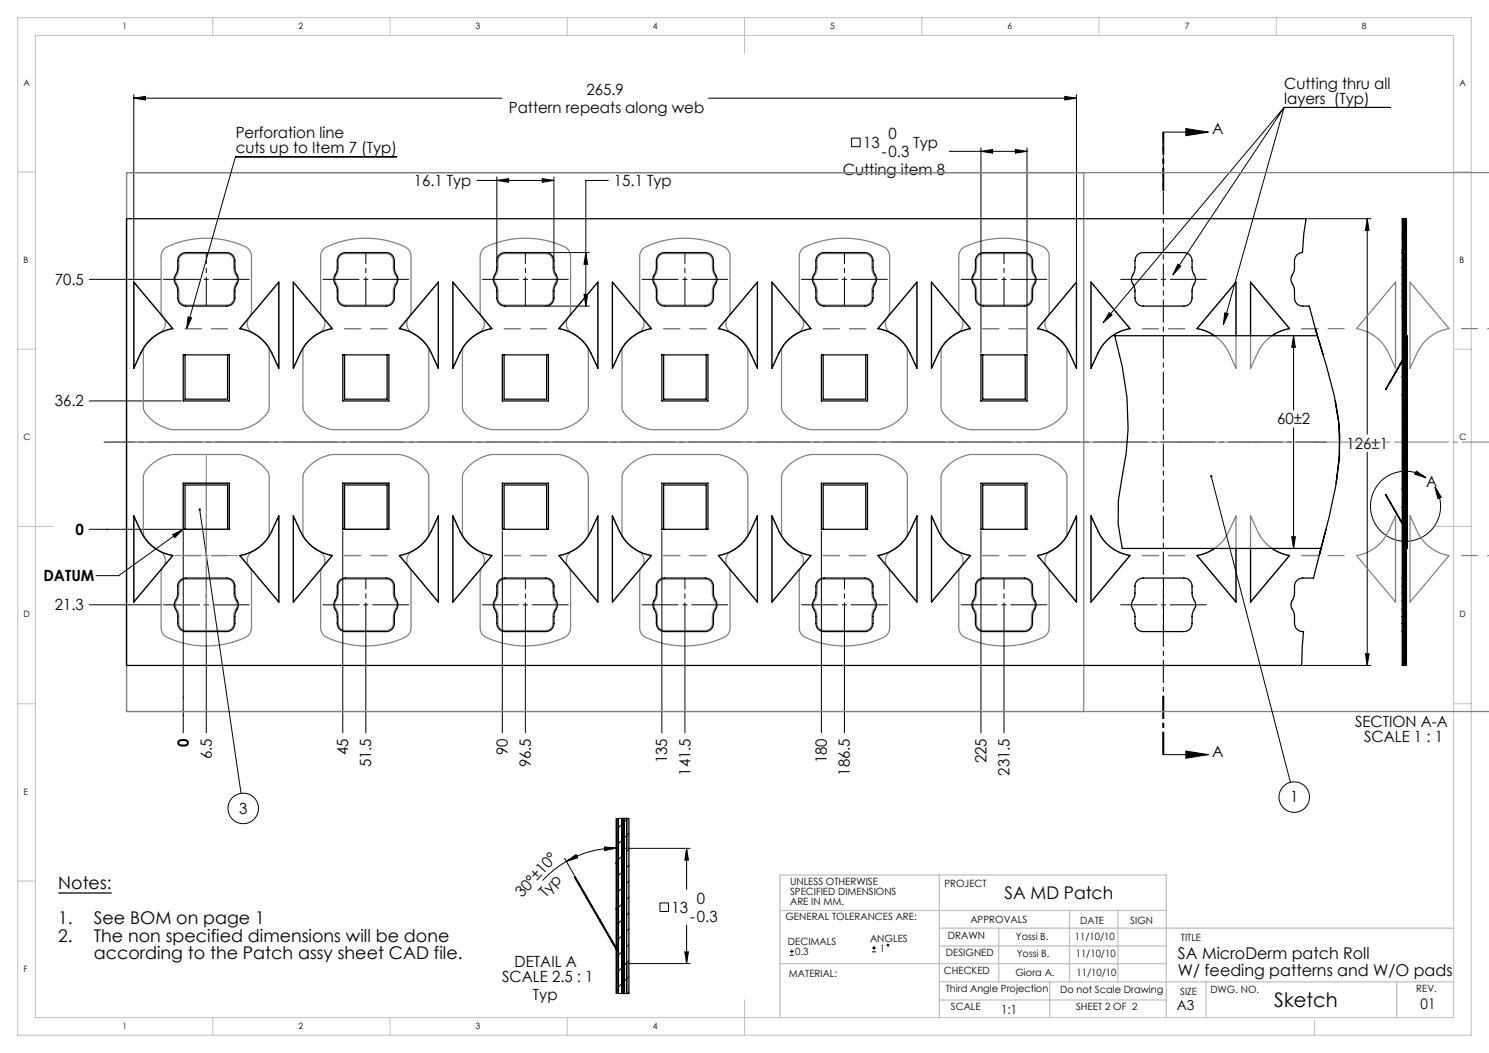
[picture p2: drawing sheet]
<svg xmlns="http://www.w3.org/2000/svg" width="420mm" height="297mm" viewBox="0 0 420 297" stroke-linecap="round" stroke-linejoin="round" font-family="sans-serif">
<g fill="none" stroke="#000" stroke-width=".28">
<path d="M37.7 27.7l3.3-.5v1zM37.7 26.7v52.4M37.7 27.7h103.8M199.8 27.7h103.8M240.2 39h2.4v2.4h-2.4zM300.3 27.2l3.3 .5-3.3 .5zM303.6 26.7v65.5M328.1 37.3h12.7M334.5 36.3l6.3 1-6.3 1zM362.2 30.3h30M362.2 30.3l-51 60.7M362.2 30.3l-17.1 61.3"/>
<path d="M362.2 30.3l-31.4 47.2M111.9 44.2h-45.5l-13.7 48.5M134.5 50.9h21.7M140.1 50.9l3.3-.5v1zM140.1 49.9v23.1M152.9 50.4l3.3 .5-3.3 .5zM156.2 49.9v23.1M171.6 50.9h-6.4v35.4M267.8 42.7h21.9M276.7 42.7l3.3-.5v1zM276.7 41.7v57.9M286.4 42.2l3.3 .5-3.3 .5z"/>
<path d="M289.7 41.7v57.9M25.2 78.8h20.4M154.4 71.2h11.8M165.2 71.2l.5 3.3h-1zM332.2 74.5l.9 .6-2.3 2.4zM368.9 61.7h17.8M385.7 61.7l.5 3.3h-1.1zM385.7 61.7v60.8M396.2 65.3l-.7 .7M396.2 69.8l-.7 .7M396.7 64.8l-.2 .2M396.7 69.3l-.2 .2"/>
<path d="M53.1 89.4l.9 .3-1.3 3zM154.4 86.3h11.8M164.7 83h1l-.5 3.3zM312.9 88.2l.8 .6-2.5 2.2zM345.5 88.2l.9 .3-1.3 3.1zM364.9 94.7l.5 3.3h-1zM364.9 94.7v21M395.6 92.8l-.1 .1M395.6 97.3l-.1 .1M396.2 87.8l-.7 .6M396.2 92.3l-.4 .4M396.7 87.2l-.2 .3"/>
<path d="M396.7 91.7l-.2 .3M397 96l-1.2 1.1M25.2 113.1h26M395.5 101.9l-.3 .3M395.6 115.3l-.1 .1M395.6 119.8l-.1 .1M396.3 114.5l-.5 .6M396.3 119l-.5 .6M396.5 101l-.7 .6M396.5 105.5l-.7 .6M396.5 109.9l-.7 .7M397 100.5l-.3 .2"/>
<path d="M397 104.9l-.3 .3M397 109.4l-.3 .3M397 113.9l-.5 .5M397 118.4l-.5 .5M341.7 134.4l22.3 86.3M364.9 120.7v34M385.7 127.5v60.2M395.6 124.2l-.1 .1M395.6 128.7l-.1 .1M395.6 133.2l-.1 .1M395.6 137.7l-.1 .1M396.3 123.5l-.5 .6"/>
<path d="M396.3 128l-.5 .6M396.3 132.5l-.5 .6M396.5 136.9l-.7 .7M397 122.9l-.5 .5M397 127.4l-.5 .5M397 131.9l-.5 .5M397 136.4l-.3 .2M399.5 132.9l2.7 1.9-3.1-1zM402.2 134.8a9.9 9.9 0 0 0-15.4 5.8 9.9 9.9 0 0 0 11.4 11.9 9.9 9.9 0 0 0 6.6-15.1M404.8 137.4l1.7 2.9-.9 .4zM25.2 149.3h26M48.7 150.8l3-1.5-2.4 2.3z"/>
<path d="M51.7 149.8v56.9M51.7 149.3l-18.2 13.1h-6.4M56.3 143.7l11.7 80.1M96.7 149.8v56.9M141.7 149.8v56.9M186.7 149.8v56.9M231.7 149.8v56.9M276.7 149.8v56.9M364.4 151.4h1l-.5 3.3zM392 141.4h-.1M395.3 147.1h-.1M395.6 151.2l-.1 .1"/>
<path d="M395.6 155.7l-.1 .1M396.2 159.6l-.7 .7M396.5 141.4l-.7 .6M396.5 145.9l-.7 .6M396.7 159.1l-.2 .2M397 140.9l-.3 .2M397 145.4l-.3 .2M397 149.9l-1.2 1.1M397 154.3l-1.2 1.2M25.2 170.6h20.4M58.2 178.4v28.3M103.2 178.4v28.3"/>
<path d="M148.2 178.4v28.3M193.2 178.4v28.3M238.2 178.4v28.3M283.2 178.4v28.3M395.6 178.1l-.1 .1M367.7 187.7h19M385.1 184.4h1.1l-.5 3.3zM396.2 182.1l-.7 .6M396.2 186.5l-.7 .7M396.7 181.5l-.2 .3M396.7 186l-.2 .3M328.1 212.8h12.7"/>
<path d="M334.5 211.8l6.3 1-6.3 1.1zM170.5 238.9l3.3 .3-3.3 .7zM173.8 239.2a28.1 28.1 0 0 0-14 3.8M174.1 230.9h-.3M174.1 233.9l-.3 .2M174.1 238.4l-.3 .2M175.9 230.8l-1.4 .1M175.9 232.1l-1.4 1.4M175.9 236.6l-1.4 1.4M176.1 230.8h1.3M177.1 230.8l-1 1M177.3 239.3h17.4"/>
<path d="M177.4 235l-1.3 1.3M177.4 239.5l-.6 .6M193.7 239.3l.5 3.3h-1zM193.7 239.3v11.6M159.3 242.1l2.7 4.8M159.8 243l2.7-2 .4 .9zM159.8 243l-3.9 2.7-2.8 2.7M163.3 249.1l-.2 .2M164.9 252l-.1 .1M174.1 242.8l-.3 .3M176.1 240.8l-1.6 1.6M176.1 245.3l-1.6 1.6"/>
<path d="M176.1 249.8l-1.6 1.6M176.1 254.2l-1.6 1.7M176.1 258.7l-1.6 1.7M177.4 244l-.6 .6M177.4 248.5l-.6 .6M177.4 253l-.6 .6M177.4 257.5l-.6 .6M186.2 254.7h2.4v2.4h-2.4zM173.2 266.2l-.2 .2M174.1 269.8l-.3 .2M174.1 274.3l-.3 .2M174.1 278.8l-.3 .2"/>
<path d="M176.1 263.2l-1.6 1.7M176.1 267.7l-1.6 1.7M176.6 271.8l-2.1 2.1M177.3 271.8h17.4M177.4 262l-.6 .6M177.4 266.4l-.6 .7M177.4 270.9l-.6 .7M177.4 275.4l-2.9 3M177.4 279.9l-.3 .3M193.2 268.5h1l-.5 3.3zM193.7 260.9v10.9M222.8 269.4h1.1"/>
<path d="M222.8 268.4h1.1M223.3 267.8v1.1M246 268.5h1.1M246 267.4h1.1M246.5 266.9v1M173.8 280.1l.3 .1M174.5 280.2h2.9"/>
<circle cx="68.6" cy="228" r="4.3"/>
<circle cx="365.1" cy="224.8" r="4.3"/>
<circle cx="250.5" cy="266.6" r=".27"/>
</g>
<g fill="none" stroke="#000" stroke-width=".35">
<path d="M37.7 79.6l11 13.1a12 12 0 0 0-9 6.8l-2 4.4zM50.8 71.9l.8-.5 .8-.2h11.5a2.3 2.3 0 0 1 2.3 2.3l.1 2.2 .3 1.3a2.84 2.84 0 0 1-.1 3.8l-.3 1.3a4.4 4.4 0 0 1-.3 3.2l-1.1 .9-.9 .1h-11.5a2.3 2.3 0 0 1-2.3-2.3v-2.2l-.3-1.3a2.84 2.84 0 0 1 .1-3.7l.2-1.3a4.4 4.4 0 0 1 .4-3.2zM78.6 79.6v24.3a18.3 18.3 0 0 0-5.6-8.9 12 12 0 0 0-5.4-2.3zM82.7 79.6l11 13.1a12 12 0 0 0-9 6.8l-2 4.4zM95.8 71.9l.8-.5 .8-.2h11.5a2.3 2.3 0 0 1 2.3 2.3l.1 2.2 .3 1.3a2.84 2.84 0 0 1-.1 3.8l-.3 1.3a4.4 4.4 0 0 1-.3 3.2l-1.1 .9-.9 .1h-11.5a2.3 2.3 0 0 1-2.3-2.3v-2.2l-.3-1.3a2.84 2.84 0 0 1 .1-3.7l.2-1.3a4.4 4.4 0 0 1 .4-3.2zM123.6 79.6v24.3a18.3 18.3 0 0 0-5.6-8.9 12 12 0 0 0-5.4-2.3zM127.7 79.6l11 13.1a12 12 0 0 0-9 6.8l-2 4.4zM140.8 71.9l.8-.5 .8-.2h11.5a2.3 2.3 0 0 1 2.3 2.3l.1 2.2 .3 1.3a2.84 2.84 0 0 1-.1 3.8l-.3 1.3a4.4 4.4 0 0 1-.3 3.2l-1.1 .9-.9 .1h-11.5a2.3 2.3 0 0 1-2.3-2.3v-2.2l-.3-1.3a2.84 2.84 0 0 1 .1-3.7l.2-1.3a4.4 4.4 0 0 1 .4-3.2zM168.6 79.6v24.3a18.3 18.3 0 0 0-5.6-8.9 12 12 0 0 0-5.4-2.3zM172.7 79.6l11 13.1a12 12 0 0 0-9 6.8l-2 4.4zM185.8 71.9l.8-.5 .8-.2h11.5a2.3 2.3 0 0 1 2.3 2.3l.1 2.2 .3 1.3a2.84 2.84 0 0 1-.1 3.8l-.3 1.3a4.4 4.4 0 0 1-.3 3.2l-1.1 .9-.9 .1h-11.5a2.3 2.3 0 0 1-2.3-2.3v-2.2l-.3-1.3a2.84 2.84 0 0 1 .1-3.7l.2-1.3a4.4 4.4 0 0 1 .4-3.2zM213.6 79.6v24.3a18.3 18.3 0 0 0-5.6-8.9 12 12 0 0 0-5.4-2.3z"/>
<path d="M217.7 79.6l11 13.1a12 12 0 0 0-9 6.8l-2 4.4zM230.8 71.9l.8-.5 .8-.2h11.5a2.3 2.3 0 0 1 2.3 2.3l.1 2.2 .3 1.3a2.84 2.84 0 0 1-.1 3.8l-.3 1.3a4.4 4.4 0 0 1-.3 3.2l-1.1 .9-.9 .1h-11.5a2.3 2.3 0 0 1-2.3-2.3v-2.2l-.3-1.3a2.84 2.84 0 0 1 .1-3.7l.2-1.3a4.4 4.4 0 0 1 .4-3.2zM258.6 79.6v24.3a18.3 18.3 0 0 0-5.6-8.9 12 12 0 0 0-5.4-2.3zM262.7 79.6l11 13.1a12 12 0 0 0-9 6.8l-2 4.4zM275.8 71.9l.8-.5 .8-.2h11.5a2.3 2.3 0 0 1 2.3 2.3l.1 2.2 .3 1.3a2.84 2.84 0 0 1-.1 3.8l-.3 1.3a4.4 4.4 0 0 1-.3 3.2l-1.1 .9-.9 .1h-11.5a2.3 2.3 0 0 1-2.3-2.3v-2.2l-.3-1.3a2.84 2.84 0 0 1 .1-3.7l.2-1.3a4.4 4.4 0 0 1 .4-3.2zM303.6 79.6v24.3a18.3 18.3 0 0 0-5.6-8.9 12 12 0 0 0-5.4-2.3zM307.7 79.6l11 13.1a12 12 0 0 0-9 6.8l-2 4.4zM320.8 71.9l.8-.5 .8-.2h11.5a2.3 2.3 0 0 1 2.3 2.3l.1 2.2 .3 1.3a2.84 2.84 0 0 1-.1 3.8l-.3 1.3a4.4 4.4 0 0 1-.3 3.2l-1.1 .9-.9 .1h-11.5a2.3 2.3 0 0 1-2.3-2.3v-2.2l-.3-1.3a2.84 2.84 0 0 1 .1-3.7l.2-1.3a4.4 4.4 0 0 1 .4-3.2zM395.5 71.2v2.3M395.5 75.5v2M395.5 77.5v2.6M395.5 71.2v-9.5h.7v9.5"/>
<path d="M395.5 71.2h.7M395.5 73.5v2M395.5 73.5h.7M395.5 75.5h.7M395.5 77.5h.7M395.6 61.7v44.5M395.8 61.7v126M396.2 71.2v2.3M396.2 75.5v2M396.2 77.5v2.6M396.2 73.5v2M396.5 71.2v2.3"/>
<path d="M396.5 75.5v2M396.5 77.5v2.6M396.5 71.2v-9.5h.2v9.5M396.5 71.2h.2M396.5 73.5h.2M396.5 75.5h.2M396.5 77.5h.2M396.5 73.5v2M396.7 71.2v2.3M396.7 75.5v2M396.7 77.5v2.6M396.7 73.5v2"/>
<path d="M342.6 94.7a12 12 0 0 0-5-2l11-13.1v15.1M352.7 94.7v-15.1l11 13.1a12 12 0 0 0-4.9 2M371 92.7l.6 2M371.6 94.7l2.5 8.4 2.2 8.4 1.4 8.4 .1 8.4-1 8.7-1.9 8.8-2.3 8.9M371.6 94.7h-57.2a78.4 78.4 0 0 1 2.1 39.7l-1 6.7-.1 6.8 1.1 6.8h56.1M395.5 84v2.3M395.5 80.1v2M395.5 86.3h.7M395.5 82.1v1.9M395.5 86.3v15.4M395.5 84h.7M395.5 82.1h.7"/>
<path d="M395.5 80.1h.7M395.6 92.7h.2M396.2 84v2.3M396.2 80.1v2M396.2 92.7h.1v64h-.1M396.2 82.1v1.9M396.2 86.3v76.7M396.3 93h.2M396.5 84v2.3M396.5 80.1v2M396.5 86.3h.2M396.5 84h.2"/>
<path d="M396.5 82.1h.2M396.5 80.1h.2M396.5 82.1v1.9M396.5 86.3v76.7M396.7 84v2.3M396.7 80.1v2M396.7 94.7h.3v60h-.3M396.7 82.1v1.9M396.7 86.3v76.7M51.7 100.1h13v13h-13zM52.2 100.1v12.5h12v-12.5M96.7 100.1h13v13h-13z"/>
<path d="M97.2 100.1v12.5h12v-12.5M141.7 100.1h13v13h-13zM142.2 100.1v12.5h12v-12.5M186.7 100.1h13v13h-13zM187.2 100.1v12.5h12v-12.5M231.7 100.1h13v13h-13zM232.2 100.1v12.5h12v-12.5M276.7 100.1h13v13h-13zM277.2 100.1v12.5h12v-12.5M373.2 100.1l-3.9-13.8a4.3 4.3 0 0 1-3.1-.3l-.7-.7a4.4 4.4 0 0 1-.4-3.2l-.3-1.6a2.84 2.84 0 0 1 .1-3.7l.2-1.3a4.5 4.5 0 0 1 .4-3.2l1-.9 .9-.2 .4-5.3 .6-4.2h-332.7v126h331.5l.5-9.6a2.32 2.32 0 0 1-2.6-2.3v-2.2l-.3-1.3a2.84 2.84 0 0 1 .1-3.7l.2-1.3a4.4 4.4 0 0 1 .4-3.2l.7-.7 .8-.3 3.5-.1 3.5-13.7M376.7 113.1a58.6 58.6 0 0 1 .2 23.2M392.1 107.6l-1.2 2.3 1.3-2.2"/>
<path d="M392.1 107.6l.1 .1M392.2 107.5l-.1 .1M392.2 107.5h.1M392.3 107.5l-.1 .2M393.6 105l-1.4 2.5M393.6 105l.1 .1M393.7 105.1l-1.4 2.4M393.7 104.8l-.1 .2M393.7 104.8h.1M393.8 104.8l-.1 .3M395 102.6l-1.3 2.2M395 102.6l.1 .1"/>
<path d="M395 102.5v.1M395 102.5l.1 .1M395.1 102.7l-1.3 2.1M395.1 102.6v.1M395.5 101.7l-.5 .8M395.5 101.7h.1M395.5 106.2v5.2M395.5 101.9v4.3M395.5 111.4v26.6M395.5 106.2h.1M395.5 111.4h.1M395.6 101.7l-.5 .9"/>
<path d="M395.6 106.2v5.2M395.6 111.4v26.6M396.3 112.6h.2M396.5 113.1h.2M396.5 100.1h.2M51.7 136.3h13v13h-13zM96.7 136.3h13v13h-13zM141.7 136.3h13v13h-13zM186.7 136.3h13v13h-13zM231.7 136.3h13v13h-13zM276.7 136.3h13v13h-13zM395.5 138v5.1"/>
<path d="M395.5 138h.1M395.6 138v5.1M396.3 136.8h.2M396.5 136.3h.2M37.7 145.5a18.3 18.3 0 0 0 5.7 8.9 12 12 0 0 0 5.3 2.3l-11 13.1zM52.2 149.3v-12.5h12v12.5M78.6 145.5v24.3l-11-13.1a12 12 0 0 0 9-6.8zM82.7 145.5a18.3 18.3 0 0 0 5.7 8.9 12 12 0 0 0 5.3 2.3l-11 13.1zM97.2 149.3v-12.5h12v12.5M123.6 145.5v24.3l-11-13.1a12 12 0 0 0 9-6.8zM127.7 145.5a18.3 18.3 0 0 0 5.7 8.9 12 12 0 0 0 5.3 2.3l-11 13.1zM142.2 149.3v-12.5h12v12.5"/>
<path d="M168.6 145.5v24.3l-11-13.1a12 12 0 0 0 9-6.8zM172.7 145.5a18.3 18.3 0 0 0 5.7 8.9 12 12 0 0 0 5.3 2.3l-11 13.1zM187.2 149.3v-12.5h12v12.5M213.6 145.5v24.3l-11-13.1a12 12 0 0 0 9-6.8zM217.7 145.5a18.3 18.3 0 0 0 5.7 8.9 12 12 0 0 0 5.3 2.3l-11 13.1zM232.2 149.3v-12.5h12v12.5M258.6 145.5v24.3l-11-13.1a12 12 0 0 0 9-6.8zM262.7 145.5a18.3 18.3 0 0 0 5.7 8.9 12 12 0 0 0 5.3 2.3l-11 13.1zM277.2 149.3v-12.5h12v12.5M303.6 145.5v24.3l-11-13.1a12 12 0 0 0 9-6.8zM307.7 145.5a18.3 18.3 0 0 0 5.7 8.9 12 12 0 0 0 5.3 2.3l-11 13.1zM342.6 154.7a12 12 0 0 1-5 2l11 13.1v-15.1"/>
<path d="M352.7 154.7v15.1l11-13.1a12 12 0 0 1-4.9-2M372.6 154.7l-.4 1.7M372.6 154.7l-.5 2M392.1 141.7l.1 .2M392.2 141.7l.1 .2M392.2 141.7l-1.3-2.2 1.2 2.2M392.2 141.7h-.1M392.2 141.9l1.4 2.4M392.3 141.9l1.4 2.4M392.3 141.9h-.1M393.6 144.3l.1 .3M393.7 144.3l.1 .3"/>
<path d="M393.7 144.3h-.1M393.7 144.6l1.3 2.2M393.8 144.6l1.3 2.1M393.8 144.6h-.1M395 146.8h.1M395 146.8l.5 .9v15.3M395.1 146.7v.1M395.1 146.7l-.1 .1M395.1 146.8l.5 .9M395.1 146.8h-.1M395.5 143.1v4.4M395.5 143.1h.1"/>
<path d="M395.6 143.1v44.6M395.6 156.7h.2M396.3 156.4h.2M396.5 149.3h.2M50.8 163.7l.8-.5 .8-.2h11.5a2.3 2.3 0 0 1 2.3 2.3l.1 2.2 .3 1.3a2.84 2.84 0 0 1-.1 3.8l-.3 1.3a4.4 4.4 0 0 1-.3 3.2l-.7 .7-1.3 .3h-11.5a2.3 2.3 0 0 1-2.3-2.3v-2.2l-.3-1.3a2.84 2.84 0 0 1 .1-3.7l.2-1.3a4.4 4.4 0 0 1 .4-3.2zM95.8 163.7l.8-.5 .8-.2h11.5a2.3 2.3 0 0 1 2.3 2.3l.1 2.2 .3 1.3a2.84 2.84 0 0 1-.1 3.8l-.3 1.3a4.4 4.4 0 0 1-.3 3.2l-.7 .7-1.3 .3h-11.5a2.3 2.3 0 0 1-2.3-2.3v-2.2l-.3-1.3a2.84 2.84 0 0 1 .1-3.7l.2-1.3a4.4 4.4 0 0 1 .4-3.2zM140.8 163.7l.8-.5 .8-.2h11.5a2.3 2.3 0 0 1 2.3 2.3l.1 2.2 .3 1.3a2.84 2.84 0 0 1-.1 3.8l-.3 1.3a4.4 4.4 0 0 1-.3 3.2l-.7 .7-1.3 .3h-11.5a2.3 2.3 0 0 1-2.3-2.3v-2.2l-.3-1.3a2.84 2.84 0 0 1 .1-3.7l.2-1.3a4.4 4.4 0 0 1 .4-3.2zM185.8 163.7l.8-.5 .8-.2h11.5a2.3 2.3 0 0 1 2.3 2.3l.1 2.2 .3 1.3a2.84 2.84 0 0 1-.1 3.8l-.3 1.3a4.4 4.4 0 0 1-.3 3.2l-.7 .7-1.3 .3h-11.5a2.3 2.3 0 0 1-2.3-2.3v-2.2l-.3-1.3a2.84 2.84 0 0 1 .1-3.7l.2-1.3a4.4 4.4 0 0 1 .4-3.2zM230.8 163.7l.8-.5 .8-.2h11.5a2.3 2.3 0 0 1 2.3 2.3l.1 2.2 .3 1.3a2.84 2.84 0 0 1-.1 3.8l-.3 1.3a4.4 4.4 0 0 1-.3 3.2l-.7 .7-1.3 .3h-11.5a2.3 2.3 0 0 1-2.3-2.3v-2.2l-.3-1.3a2.84 2.84 0 0 1 .1-3.7l.2-1.3a4.4 4.4 0 0 1 .4-3.2zM275.8 163.7l.8-.5 .8-.2h11.5a2.3 2.3 0 0 1 2.3 2.3l.1 2.2 .3 1.3a2.84 2.84 0 0 1-.1 3.8l-.3 1.3a4.4 4.4 0 0 1-.3 3.2l-.7 .7-1.3 .3h-11.5a2.3 2.3 0 0 1-2.3-2.3v-2.2l-.3-1.3a2.84 2.84 0 0 1 .1-3.7l.2-1.3a4.4 4.4 0 0 1 .4-3.2zM320.8 163.7l.8-.5 .8-.2h11.5a2.3 2.3 0 0 1 2.3 2.3l.1 2.2 .3 1.3a2.84 2.84 0 0 1-.1 3.8l-.3 1.3a4.4 4.4 0 0 1-.3 3.2l-.7 .7-1.3 .3h-11.5a2.3 2.3 0 0 1-2.3-2.3v-2.2l-.3-1.3a2.84 2.84 0 0 1 .1-3.7l.2-1.3a4.4 4.4 0 0 1 .4-3.2zM395.5 163v2.3"/>
<path d="M395.5 175.8v2.3M395.5 171.9v2M395.5 167.3v2M395.5 169.3v2.6M395.5 178.1v9.6h.7v-9.6M395.5 178.1h.7M395.5 163h.7M395.5 165.3v2M395.5 173.9v1.9M395.5 165.3h.7M395.5 175.8h.7M395.5 173.9h.7"/>
<path d="M395.5 171.9h.7M395.5 169.3h.7M395.5 167.3h.7M396.2 163v2.3M396.2 175.8v2.3M396.2 171.9v2M396.2 167.3v2M396.2 169.3v2.6M396.2 165.3v2M396.2 173.9v1.9M396.5 175.8v2.3M396.5 163v2.3"/>
<path d="M396.5 171.9v2M396.5 167.3v2M396.5 169.3v2.6M396.5 178.1v9.6h.2v-9.6M396.5 178.1h.2M396.5 163h.2M396.5 165.3h.2M396.5 175.8h.2M396.5 173.9h.2M396.5 171.9h.2M396.5 169.3h.2M396.5 167.3h.2"/>
<path d="M396.5 165.3v2M396.5 173.9v1.9M396.7 175.8v2.3M396.7 163v2.3M396.7 171.9v2M396.7 167.3v2M396.7 169.3v2.6M396.7 165.3v2M396.7 173.9v1.9M173.8 230.9v12.6M174.1 230.9v12.6M174.5 230.9v49.3"/>
<path d="M175.5 230.8v49.4M175.9 230.8v49.4M176.1 230.8v49.4M176.1 239.3h.7M176.8 230.8v49.4M177.4 230.8v49.4M16.4 251.9h15.1M165.2 252.9l.2 .4M165.4 252.8l.3 .4M165.4 252.8l-3.1-5.5-.2 .2 3.1 5.4M165.4 252.8l-.2 .1M165.4 253.3l3.5 6.1"/>
<path d="M165.7 253.2l3.5 6.1M165.7 253.2l-.3 .1M168.9 259.4l.4 .7M169.2 259.3l.4 .7M169.2 259.3l-.3 .1M169.6 260l3.1 5.4M169.6 260l-.3 .1M173.8 243.5v12.9M173.8 256.4v10.9M173.8 256.4h.3M173.8 243.5h.3M174.1 243.5v12.9"/>
<path d="M174.1 256.4v23.8M175.9 240.5h.2M169.3 260.1l3.2 5.4M172.5 265.5l.1 .2M172.6 265.7l1.2 2.2v12.2M172.7 265.4l.1 .1M172.7 265.4l-.2 .1M172.8 265.5l1.3 2.4M172.8 265.5l-.2 .2M176.1 271.8h.7"/>
</g>
<g fill="none" stroke="#808080" stroke-width=".35">
<path d="M305.7 48.7v152M420 48.7h-384.3v152h384.3M37.7 79.6l11 13.1a12 12 0 0 0-9 6.8l-2 4.4zM46.3 70.2a25 25 0 0 1 23.8 0l.6 .8 .2 1.3v15.4l-.1 .9a4 4 0 0 0-.9 3.7l.7 1a14.4 14.4 0 0 1 5.1 4.7l.2 1.1v15.9a8.6 8.6 0 0 1-5.3 5.3l-3 .9h-18.9a11 11 0 0 1-8.2-5.7v-16.6a8.4 8.4 0 0 1 4.8-5.1 3.2 3.2 0 0 0 .4-5l-.3-1.1v-15.4l.3-1.3zM51 72.2l.6-.5 .8-.2 12.2 .1 .8 .6 .4 .7 .2 2.9 .2 1.1a2.79 2.79 0 0 1 0 3.8l-.4 4.2-.7 .8-1.2 .3h-11.5l-.8-.1-.6-.5-.5-.7-.1-2.9-.2-1.1a2.79 2.79 0 0 1 0-3.8l.2-1.1 .1-2.7zM78.6 79.6v24.3l-2-4.4a12 12 0 0 0-9-6.8zM82.7 79.6l11 13.1a12 12 0 0 0-9 6.8l-2 4.4zM91.3 70.2a25 25 0 0 1 23.8 0l.6 .8 .2 1.3v15.4l-.1 .9a4 4 0 0 0-.9 3.7l.7 1a14.4 14.4 0 0 1 5.1 4.7l.2 1.1v15.9a8.6 8.6 0 0 1-5.3 5.3l-3 .9h-18.9a11 11 0 0 1-8.2-5.7v-16.6a8.4 8.4 0 0 1 4.8-5.1 3.2 3.2 0 0 0 .4-5l-.3-1.1v-15.4l.2-1zM96 72.2l.6-.5 .8-.2 12.2 .1 .8 .6 .4 .7 .2 2.9 .2 1.1a2.79 2.79 0 0 1 0 3.8l-.4 4.2-.7 .8-1.2 .3h-11.5l-.8-.1-.6-.5-.5-.7-.1-2.9-.2-1.1a2.79 2.79 0 0 1 0-3.8l.2-1.1 .1-2.7zM123.6 79.6v24.3l-2-4.4a12 12 0 0 0-9-6.8zM127.7 79.6l11 13.1a12 12 0 0 0-9 6.8l-2 4.4zM136.3 70.2a25 25 0 0 1 23.8 0l.6 .8 .2 1.3v15.4l-.1 .9a4 4 0 0 0-.9 3.7l.7 1a14.4 14.4 0 0 1 5.1 4.7l.2 1.1v15.9a8.6 8.6 0 0 1-5.3 5.3l-3 .9h-18.9a11 11 0 0 1-8.2-5.7v-16.6a8.4 8.4 0 0 1 4.8-5.1 3.2 3.2 0 0 0 .4-5l-.3-1.1v-15.4l.2-1z"/>
<path d="M141 72.2l.6-.5 .8-.2 12.2 .1 .8 .6 .4 .7 .2 2.9 .2 1.1a2.79 2.79 0 0 1 0 3.8l-.4 4.2-.7 .8-1.2 .3h-11.5l-.8-.1-.6-.5-.5-.7-.1-2.9-.2-1.1a2.79 2.79 0 0 1 0-3.8l.2-1.1 .1-2.7zM168.6 79.6v24.3l-2-4.4a12 12 0 0 0-9-6.8zM172.7 79.6l11 13.1a12 12 0 0 0-9 6.8l-2 4.4zM181.3 70.2a25 25 0 0 1 23.8 0l.7 1.1 .1 1v15.4l-.1 .9a4 4 0 0 0-.9 3.7l.7 1a14.4 14.4 0 0 1 5.1 4.7l.2 1.1v15.9a8.6 8.6 0 0 1-5.3 5.3l-3 .9h-18.9a11 11 0 0 1-8.2-5.7v-16.6a8.4 8.4 0 0 1 4.8-5.1 3.2 3.2 0 0 0 .4-5l-.3-1.1v-15.4l.3-1.3zM186 72.2l.6-.5 .8-.2 12.2 .1 .8 .6 .4 .7 .2 2.9 .2 1.1a2.79 2.79 0 0 1 0 3.8l-.4 4.2-.7 .8-1.2 .3h-11.5l-.8-.1-.6-.5-.5-.7-.1-2.9-.2-1.1a2.79 2.79 0 0 1 0-3.8l.2-1.1 .1-2.7zM213.6 79.6v24.3l-2-4.4a12 12 0 0 0-9-6.8zM217.7 79.6l11 13.1a12 12 0 0 0-9 6.8l-2 4.4zM226.3 70.2a25 25 0 0 1 23.8 0l.7 1.1 .1 1v15.4l-.1 .9a4 4 0 0 0-.9 3.7l.7 1a14.4 14.4 0 0 1 5.1 4.7l.2 1.1v15.9a8.6 8.6 0 0 1-5.3 5.3l-3 .9h-18.9a11 11 0 0 1-8.2-5.7v-16.6a8.4 8.4 0 0 1 4.8-5.1 3.2 3.2 0 0 0 .4-5l-.3-1.1v-15.4l.3-1.3zM231 72.2l.6-.5 .8-.2 12.2 .1 .8 .6 .4 .7 .2 2.9 .2 1.1a2.79 2.79 0 0 1 0 3.8l-.4 4.2-.7 .8-1.2 .3h-11.5l-.8-.1-.6-.5-.5-.7-.1-2.9-.2-1.1a2.79 2.79 0 0 1 0-3.8l.2-1.1 .1-2.7zM258.6 79.6v24.3l-2-4.4a12 12 0 0 0-9-6.8zM262.7 79.6l11 13.1a12 12 0 0 0-9 6.8l-2 4.4zM271.3 70.2a25 25 0 0 1 23.8 0l.7 1.1 .1 1v15.4l-.1 .9a4 4 0 0 0-.9 3.7l.7 1a14.4 14.4 0 0 1 5.1 4.7l.2 1.1v15.9a8.6 8.6 0 0 1-5.3 5.3l-3 .9h-18.9a11 11 0 0 1-8.2-5.7v-16.6a8.4 8.4 0 0 1 4.8-5.1 3.2 3.2 0 0 0 .4-5l-.3-1.1v-15.4l.3-1.3z"/>
<path d="M276 72.2l.6-.5 .8-.2 12.2 .1 .8 .6 .4 .7 .2 2.9 .2 1.1a2.79 2.79 0 0 1 0 3.8l-.4 4.2-.9 .9-1 .2h-11.5l-.8-.1-.6-.5-.5-.7-.1-2.9-.2-1.1a2.79 2.79 0 0 1 0-3.8l.2-1.1 .1-2.7zM303.6 79.6v24.3l-2-4.4a12 12 0 0 0-9-6.8zM307.7 79.6l11 13.1a12 12 0 0 0-9 6.8l-2 4.4zM348.6 79.6v24.3l-2-4.4a12 12 0 0 0-9-6.8zM352.7 79.6l11 13.1a12 12 0 0 0-9 6.8l-2 4.4zM393.6 79.6v24.3l-2-4.4a12 12 0 0 0-9-6.8zM397.7 79.6l11 13.1a12 12 0 0 0-9 6.8l-2 4.4zM52.2 92.7h4.5M59.6 92.7h4.5M97.2 92.7h4.5M104.6 92.7h4.5M142.2 92.7h4.5"/>
<path d="M149.6 92.7h4.5M187.2 92.7h4.5M194.6 92.7h4.5M232.2 92.7h4.5M239.6 92.7h4.5M277.2 92.7h4.5M284.6 92.7h4.5M322.2 92.7h4.5M329.6 92.7h4.5M367.2 92.7h4.5M374.6 92.7h4.5M412.2 92.7h4.5"/>
<path d="M419.6 92.7h.4M42 131.7l1.6-1.4 1.7-1 3.4-1.1h18.9a11 11 0 0 1 8.3 5.7v16.6a8.4 8.4 0 0 1-4.8 5.1 3.2 3.2 0 0 0-.4 4.9l.2 1.2v15.4l-.4 1.5a4.9 4.9 0 0 1-3.3 2 25.4 25.4 0 0 1-20.9-1.4l-.6-.9-.3-1.2v-15.4l.2-.9a4 4 0 0 0 .9-3.7l-.7-1.1a14.4 14.4 0 0 1-5.1-4.6l-.3-1.2 .1-15.8 .4-1.4zM51.7 136.3h13v13h-13zM87 131.7l1.6-1.4 1.7-1 3.4-1.1h18.9a11 11 0 0 1 8.3 5.7v16.6a8.4 8.4 0 0 1-4.8 5.1 3.2 3.2 0 0 0-.4 4.9l.2 1.2v15.4l-.4 1.5a4.9 4.9 0 0 1-3.3 2 25.4 25.4 0 0 1-20.9-1.4l-.7-1.1-.2-1v-15.4l.2-.9a4 4 0 0 0 .9-3.7l-.7-1.1a14.4 14.4 0 0 1-5.1-4.6l-.3-1.2 .1-15.8 .4-1.4zM96.7 136.3h13v13h-13zM132 131.7l1.6-1.4 1.7-1 3.4-1.1h18.9a11 11 0 0 1 8.3 5.7v16.6a8.4 8.4 0 0 1-4.8 5.1 3.2 3.2 0 0 0-.4 4.9l.2 1.2v15.4l-.4 1.5a4.9 4.9 0 0 1-3.3 2 25.4 25.4 0 0 1-20.9-1.4l-.7-1.1-.2-1v-15.4l.2-.9a4 4 0 0 0 .9-3.7l-.7-1.1a14.4 14.4 0 0 1-5.1-4.6l-.3-1.2 .1-15.8 .4-1.4zM177 131.7l1.6-1.4 1.7-1 3.4-1.1h18.9a11 11 0 0 1 8.3 5.7v16.6a8.4 8.4 0 0 1-4.8 5.1 3.2 3.2 0 0 0-.4 4.9l.2 1.2v15.4l-.4 1.5a4.9 4.9 0 0 1-3.3 2 25.4 25.4 0 0 1-20.9-1.4l-.6-.9-.3-1.2v-15.4l.2-.9a4 4 0 0 0 .9-3.7l-.7-1.1a14.4 14.4 0 0 1-5.1-4.6l-.3-1.2 .1-15.8 .4-1.4zM222 131.7l1.6-1.4 1.7-1 3.4-1.1h18.9a11 11 0 0 1 8.3 5.7v16.6a8.4 8.4 0 0 1-4.8 5.1 3.2 3.2 0 0 0-.4 4.9l.2 1.2v15.4l-.4 1.5a4.9 4.9 0 0 1-3.3 2 25.4 25.4 0 0 1-20.9-1.4l-.6-.9-.3-1.2v-15.4l.2-.9a4 4 0 0 0 .9-3.7l-.7-1.1a14.4 14.4 0 0 1-5.1-4.6l-.3-1.2 .1-15.8 .4-1.4zM267 131.7l1.6-1.4 1.7-1 3.4-1.1h18.9a11 11 0 0 1 8.3 5.7v16.6a8.4 8.4 0 0 1-4.8 5.1 3.2 3.2 0 0 0-.4 4.9l.2 1.2v15.4l-.4 1.5a4.9 4.9 0 0 1-3.3 2 25.4 25.4 0 0 1-20.9-1.4l-.6-.9-.3-1.2v-15.4l.2-.9a4 4 0 0 0 .9-3.7l-.7-1.1a14.4 14.4 0 0 1-5.1-4.6l-.3-1.2 .1-15.8 .4-1.4zM37.7 145.5l2 4.4a12 12 0 0 0 9 6.8l-11 13.1zM52.2 156.7h4.5M59.6 156.7h4.5"/>
<path d="M78.6 145.5v24.3l-11-13.1a12 12 0 0 0 9-6.8zM82.7 145.5l2 4.4a12 12 0 0 0 9 6.8l-11 13.1zM97.2 156.7h4.5M104.6 156.7h4.5M123.6 145.5v24.3l-11-13.1a12 12 0 0 0 9-6.8zM127.7 145.5l2 4.4a12 12 0 0 0 9 6.8l-11 13.1zM142.2 156.7h4.5M149.6 156.7h4.5M168.6 145.5v24.3l-11-13.1a12 12 0 0 0 9-6.8zM172.7 145.5l2 4.4a12 12 0 0 0 9 6.8l-11 13.1zM187.2 156.7h4.5M194.6 156.7h4.5"/>
<path d="M213.6 145.5v24.3l-11-13.1a12 12 0 0 0 9-6.8zM217.7 145.5l2 4.4a12 12 0 0 0 9 6.8l-11 13.1zM232.2 156.7h4.5M239.6 156.7h4.5M258.6 145.5v24.3l-11-13.1a12 12 0 0 0 9-6.8zM262.7 145.5l2 4.4a12 12 0 0 0 9 6.8l-11 13.1zM277.2 156.7h4.5M284.6 156.7h4.5M303.6 145.5v24.3l-11-13.1a12 12 0 0 0 9-6.8zM307.7 145.5l2 4.4a12 12 0 0 0 9 6.8l-11 13.1zM322.2 156.7h4.5M329.6 156.7h4.5"/>
<path d="M348.6 145.5v24.3l-11-13.1a12 12 0 0 0 9-6.8zM352.7 145.5l2 4.4a12 12 0 0 0 9 6.8l-11 13.1zM367.2 156.7h4.5M374.6 156.7h4.5M393.6 145.5v24.3l-11-13.1a12 12 0 0 0 9-6.8zM397.7 145.5l2 4.4a12 12 0 0 0 9 6.8l-11 13.1zM412.2 156.7h4.5M419.6 156.7h.4M51.1 163.9l1.3-.6 12.2 .1 .7 .5 .5 .8 .2 2.9 .2 1.1a2.79 2.79 0 0 1 0 3.8l-.4 4.2-.9 .9-1 .2h-11.5l-.8-.1-.6-.5-.5-.7-.1-2.9-.2-1.1a2.79 2.79 0 0 1 0-3.8l.2-1.1 .1-2.7zM96.1 163.9l1.3-.6 12.2 .1 .8 .6 .4 .7 .2 2.9 .2 1.1a2.79 2.79 0 0 1 0 3.8l-.4 4.2-.9 .9-1 .2h-11.5l-.8-.1-.6-.5-.5-.7-.1-2.9-.2-1.1a2.79 2.79 0 0 1 0-3.8l.2-1.1 .1-2.7zM141 164l.6-.5 .8-.2 12.2 .1 .8 .6 .4 .7 .2 2.9 .2 1.1a2.79 2.79 0 0 1 0 3.8l-.4 4.2-.9 .9-1 .2h-11.5l-.8-.1-.6-.5-.5-.7-.1-2.9-.2-1.1a2.79 2.79 0 0 1 0-3.8l.2-1.1 .1-2.7zM186.1 163.9l1.3-.6 12.2 .1 .8 .6 .4 .7 .2 2.9 .2 1.1a2.79 2.79 0 0 1 0 3.8l-.4 4.2-.9 .9-1 .2h-11.5l-.8-.1-.6-.5-.5-.7-.1-2.9-.2-1.1a2.79 2.79 0 0 1 0-3.8l.2-1.1 .1-2.7z"/>
<path d="M231.1 163.9l1.3-.6 12.2 .1 .7 .5 .5 .8 .2 2.9 .2 1.1a2.79 2.79 0 0 1 0 3.8l-.4 4.2-.9 .9-1 .2h-11.5l-.8-.1-.6-.5-.5-.7-.1-2.9-.2-1.1a2.79 2.79 0 0 1 0-3.8l.2-1.1 .1-2.7zM276 164l.6-.5 .8-.2 12.2 .1 .7 .5 .5 .8 .2 2.9 .2 1.1a2.79 2.79 0 0 1 0 3.8l-.4 4.2-.9 .9-1 .2h-11.5l-.8-.1-.6-.5-.5-.7-.1-2.9-.2-1.1a2.79 2.79 0 0 1 0-3.8l.2-1.1 .1-2.7z"/>
</g>
<path d="M328 37.3v16.6M328.3 37.3v16.6M328 212.8v-16.6M328.1 212.8v-175.5M328.3 212.8v-16.6" fill="none" stroke="#000" stroke-width=".28" stroke-dasharray="6.3 1.3 1.3 1.3"/>
<g fill="none" stroke="#c0c0c0" stroke-width=".28">
<path d="M5 5h410v287h-410zM10 10h400v277h-400zM60 5v5M110 5v5M160 5v5M210 5v10M260 5v5M310 5v5M360 5v5M5 48.5h5M410 48.5h5M5 98.5h5"/>
<path d="M410 98.5h5M5 148.5h10M405 148.5h10M5 198.5h5M410 198.5h5M5 248.5h5M60 287v5M110 287v5M160 287v5M210 282v10M370.8 287.8v4.2"/>
</g>
<g fill="none" stroke="#c0c0c0" stroke-width=".35">
<path d="M220 256.8h109M265 246.4v40.6M301.7 256.8v20.1M315.3 256.8v20.1M220 271.8h109M265 276.9h145M265 261.8h145M265 266.8h64M281.7 261.8v15.1M296.1 276.9v10.1M340.2 276.9v10.1M394 276.9v10.1"/>
<path d="M220 287v-40.2h109v40.2M265 282h64"/>
</g>
<path d="M374.1 124.7h-344.8" fill="none" stroke="#000" stroke-width=".28" stroke-dasharray="15.2 1.3 1.3 1.3" stroke-dashoffset="6.7"/>
<g fill="none" stroke="#000" stroke-width=".28" stroke-dasharray="15.2 1.3 1.3 1.3" stroke-dashoffset="5">
<path d="M46.1 78.8h24.2M91.1 78.8h24.2M136.1 78.8h24.2M181.1 78.8h24.2M226.1 78.8h24.2M271.1 78.8h24.2M316.1 78.8h24.2M46.1 170.6h24.2M91.1 170.6h24.2M136.1 170.6h24.2M181.1 170.6h24.2M226.1 170.6h24.2"/>
<path d="M271.1 170.6h24.2M316.1 170.6h24.2"/>
</g>
<g fill="none" stroke="#000" stroke-width=".28" stroke-dasharray="15.2 1.3 1.3 1.3" stroke-dashoffset="7.3">
<path d="M58.2 86.1v-14.6M103.2 86.1v-14.6M148.2 86.1v-14.6M193.2 86.1v-14.6M238.2 86.1v-14.6M283.2 86.1v-14.6M58.2 177.9v-14.6M103.2 177.9v-14.6M148.2 177.9v-14.6M193.2 177.9v-14.6M238.2 177.9v-14.6M283.2 177.9v-14.6"/>
<path d="M328.2 177.9v-14.6"/>
</g>
<path d="M58.2 128.2v54" fill="none" stroke="#808080" stroke-width=".28" stroke-dasharray="15.2 1.3 1.3 1.3" stroke-dashoffset="-.3"/>
<path d="M49.4 156.7h17.5M49.4 170.6h17.5" fill="none" stroke="#808080" stroke-width=".28" stroke-dasharray="15.2 1.3 1.3 1.3" stroke-dashoffset="8.4"/>
<path d="M35.7 124.7h270" fill="none" stroke="#808080" stroke-width=".28" stroke-dasharray="15.2 1.3 1.3 1.3" stroke-dashoffset="6"/>
<path d="M58.2 136.2v35.4" fill="none" stroke="#808080" stroke-width=".28" stroke-dasharray="15.2 1.3 1.3 1.3" stroke-dashoffset="-.6"/>
<path d="M35.7 124.7h384.3" fill="none" stroke="#808080" stroke-width=".28" stroke-dasharray="15.2 1.3 1.3 1.3" stroke-dashoffset="4.3"/>
<g fill="#000">
<path d="M48.7 150.8l3-1.5-2.4 2.3z"/>
<path d="M37.7 27.7l3.3-.5v1zM300.3 27.2l3.3 .5-3.3 .5zM276.7 42.7l3.3-.5v1zM286.4 42.2l3.3 .5-3.3 .5zM364.9 94.7l.5 3.3h-1zM364.4 151.4h1l-.5 3.3zM385.7 61.7l.5 3.3h-1.1zM385.1 184.4h1.1l-.5 3.3zM140.1 50.9l3.3-.5v1zM152.9 50.4l3.3 .5-3.3 .5zM165.2 71.2l.5 3.3h-1zM164.7 83h1l-.5 3.3zM193.7 239.3l.5 3.3h-1zM193.2 268.5h1l-.5 3.3z"/>
<path d="M53.1 89.4l.9 .3-1.3 3zM56.1 143.5a.34 .34 0 0 0 .1 .6 .34 .34 0 0 0 .5-.3 .34 .34 0 0 0-.4-.4v.3v-.3zM341.4 134.1a.34 .34 0 0 0 .1 .6 .34 .34 0 0 0 .5-.3 .34 .34 0 0 0-.4-.4l.1 .4-.1-.4z"/>
<path d="M312.9 88.2l.8 .6-2.5 2.2zM345.5 88.2l.9 .3-1.3 3.1zM332.2 74.5l.9 .6-2.3 2.4z"/>
<path d="M399.5 132.9l2.7 1.9-3.1-1zM404.8 137.4l1.7 2.9-.9 .4z"/>
<path d="M334.5 211.8l6.3 1-6.3 1.1zM334.5 36.3l6.3 1-6.3 1z"/>
<path d="M170.5 238.9l3.3 .3-3.3 .7zM159.8 243l2.7-2 .4 .9z"/>
</g>
<text font-size="5.6" x="359.4" y="284">Sketch</text>
<g font-size="4.9">
<text x="16.4" y="250.8">Notes:</text>
<text x="283.4" y="253.5">SA MD Patch</text>
<text x="16.4" y="260.6">1.</text>
<text x="26.4" y="260.6">See BOM on page 1</text>
<text x="16.4" y="265.6">2.</text>
<text x="26.4" y="265.6">The non specified dimensions will be done</text>
<text x="26.4" y="270.5">according to the Patch assy sheet CAD file.</text>
</g>
<g font-size="4.6">
<text x="332.3" y="270.6">SA MicroDerm patch Roll</text>
<text x="332.3" y="275.2">W/ feeding patterns and W/O pads</text>
</g>
<g font-size="4.4">
<text x="165.4" y="26.7">265.9</text>
<text x="362.2" y="25.1">Cutting thru all</text>
<text x="362.2" y="29.3">layers (Typ)</text>
<text x="143.5" y="31.7">Pattern repeats along web</text>
<text x="66.5" y="39">Perforation line</text>
<text x="243.4" y="41.7">13</text>
<text x="250.6" y="39.2">0</text>
<text x="257.7" y="41.7">Typ</text>
<text x="341.9" y="37.9">A</text>
<text x="66.5" y="43.1">cuts up to Item 7 (Typ)</text>
<text x="248.7" y="44.2">-0.3</text>
<text x="116.7" y="52.4">16.1 Typ</text>
<text x="173.2" y="52.4">15.1 Typ</text>
<text x="237.8" y="49.3">Cutting item 8</text>
<text x="15.4" y="80.3">70.5</text>
<text x="15.4" y="114.6">36.2</text>
<text x="360.2" y="119.7">60±2</text>
<text x="379.8" y="126.6">126±1</text>
<text x="402.2" y="137.3">A</text>
<text x="21.3" y="150.9">0</text>
<text x="12.3" y="163.9">DATUM</text>
<text x="15.4" y="172.1">21.3</text>
<text x="382.2" y="205">SECTION A-A</text>
<text x="384.8" y="209.2">SCALE 1 : 1</text>
<text x="53.3" y="210.6" transform="rotate(-90 53.3 210.6)">0</text>
<text x="59.7" y="214.1" transform="rotate(-90 59.7 214.1)">6.5</text>
<text x="98.2" y="213" transform="rotate(-90 98.2 213)">45</text>
<text x="143.2" y="213" transform="rotate(-90 143.2 213)">90</text>
<text x="188.2" y="215.3" transform="rotate(-90 188.2 215.3)">135</text>
<text x="233.2" y="215.3" transform="rotate(-90 233.2 215.3)">180</text>
<text x="278.2" y="215.3" transform="rotate(-90 278.2 215.3)">225</text>
<text x="341.9" y="213.5">A</text>
<text x="104.7" y="216.4" transform="rotate(-90 104.7 216.4)">51.5</text>
<text x="149.7" y="216.4" transform="rotate(-90 149.7 216.4)">96.5</text>
<text x="194.7" y="218.8" transform="rotate(-90 194.7 218.8)">141.5</text>
<text x="239.7" y="218.8" transform="rotate(-90 239.7 218.8)">186.5</text>
<text x="284.7" y="218.8" transform="rotate(-90 284.7 218.8)">231.5</text>
<text x="363.9" y="226.3">1</text>
<text x="67.4" y="229.5">3</text>
<text x="147.3" y="253.2" transform="rotate(-48 147.3 253.2)">30°±10°</text>
<text x="154" y="253.4" transform="rotate(-48 154 253.4)">Typ</text>
<text x="189.4" y="257.4">13</text>
<text x="196.6" y="254.9">0</text>
<text x="194.7" y="259.9">-0.3</text>
<text x="145.2" y="272.7">DETAIL A</text>
<text x="141.6" y="276.9">SCALE 2.5 : 1</text>
<text x="150.3" y="281.9">Typ</text>
</g>
<text font-size="4.1" x="400.7" y="284.7">01</text>
<text font-size="3.9" x="331.9" y="284.9">A3</text>
<text font-size="3.5" x="282.4" y="286">1:1</text>
<g font-size="2.8">
<text x="222.9" y="249.5">UNLESS OTHERWISE</text>
<text x="266.4" y="250.1">PROJECT</text>
<text x="222.9" y="252.3">SPECIFIED DIMENSIONS</text>
<text x="222.9" y="255.2">ARE IN MM.</text>
<text x="221.5" y="259.4">GENERAL TOLERANCES ARE:</text>
<text x="273.7" y="260.2">APPROVALS</text>
<text x="304.7" y="260.8">DATE</text>
<text x="318.8" y="260.6">SIGN</text>
<text x="222.2" y="266.6">DECIMALS</text>
<text x="224.3" y="269.4">0.3</text>
<text x="245.4" y="265.6">ANGLES</text>
<text x="248.2" y="268.4">1</text>
<text x="266.8" y="269.8">DESIGNED</text>
<text x="267.4" y="264.9">DRAWN</text>
<text x="286.6" y="265.1">Yossi B.</text>
<text x="286.8" y="270">Yossi B.</text>
<text x="303.2" y="265">11/10/10</text>
<text x="303.4" y="269.9">11/10/10</text>
<text x="333.1" y="265.3">TITLE</text>
<text x="222.5" y="275.5">MATERIAL:</text>
<text x="266.2" y="274.6">CHECKED</text>
<text x="286.4" y="275.2">Giora A.</text>
<text x="303.6" y="275.2">11/10/10</text>
<text x="266.8" y="279.8">Third Angle Projection</text>
<text x="299" y="280">Do not Scale Drawing</text>
<text x="332.9" y="280.7">SIZE</text>
<text x="341.4" y="280.2">DWG. NO.</text>
<text x="399.5" y="279.7">REV.</text>
<text x="268.2" y="284.9">SCALE</text>
<text x="303.5" y="284.9">SHEET 2 OF 2</text>
</g>
<g font-size="2.5">
<text x="34.6" y="8.2">1</text>
<text x="84.2" y="8.2">2</text>
<text x="134.2" y="8.2">3</text>
<text x="184.2" y="8.2">4</text>
<text x="234.2" y="8.2">5</text>
<text x="284.2" y="8.2">6</text>
<text x="334.2" y="8.2">7</text>
<text x="384.2" y="8.2">8</text>
<text x="6.7" y="24.2">A</text>
<text x="411.7" y="24.2">A</text>
<text x="6.7" y="74.2">B</text>
<text x="411.7" y="74.2">B</text>
<text x="6.7" y="124.2">C</text>
<text x="411.7" y="124.2">C</text>
<text x="6.7" y="174.2">D</text>
<text x="411.7" y="174.2">D</text>
<text x="6.7" y="224.2">E</text>
<text x="6.7" y="274.2">F</text>
<text x="34.6" y="290.2">1</text>
<text x="84.2" y="290.2">2</text>
<text x="134.2" y="290.2">3</text>
<text x="184.2" y="290.2">4</text>
</g>
</svg>
